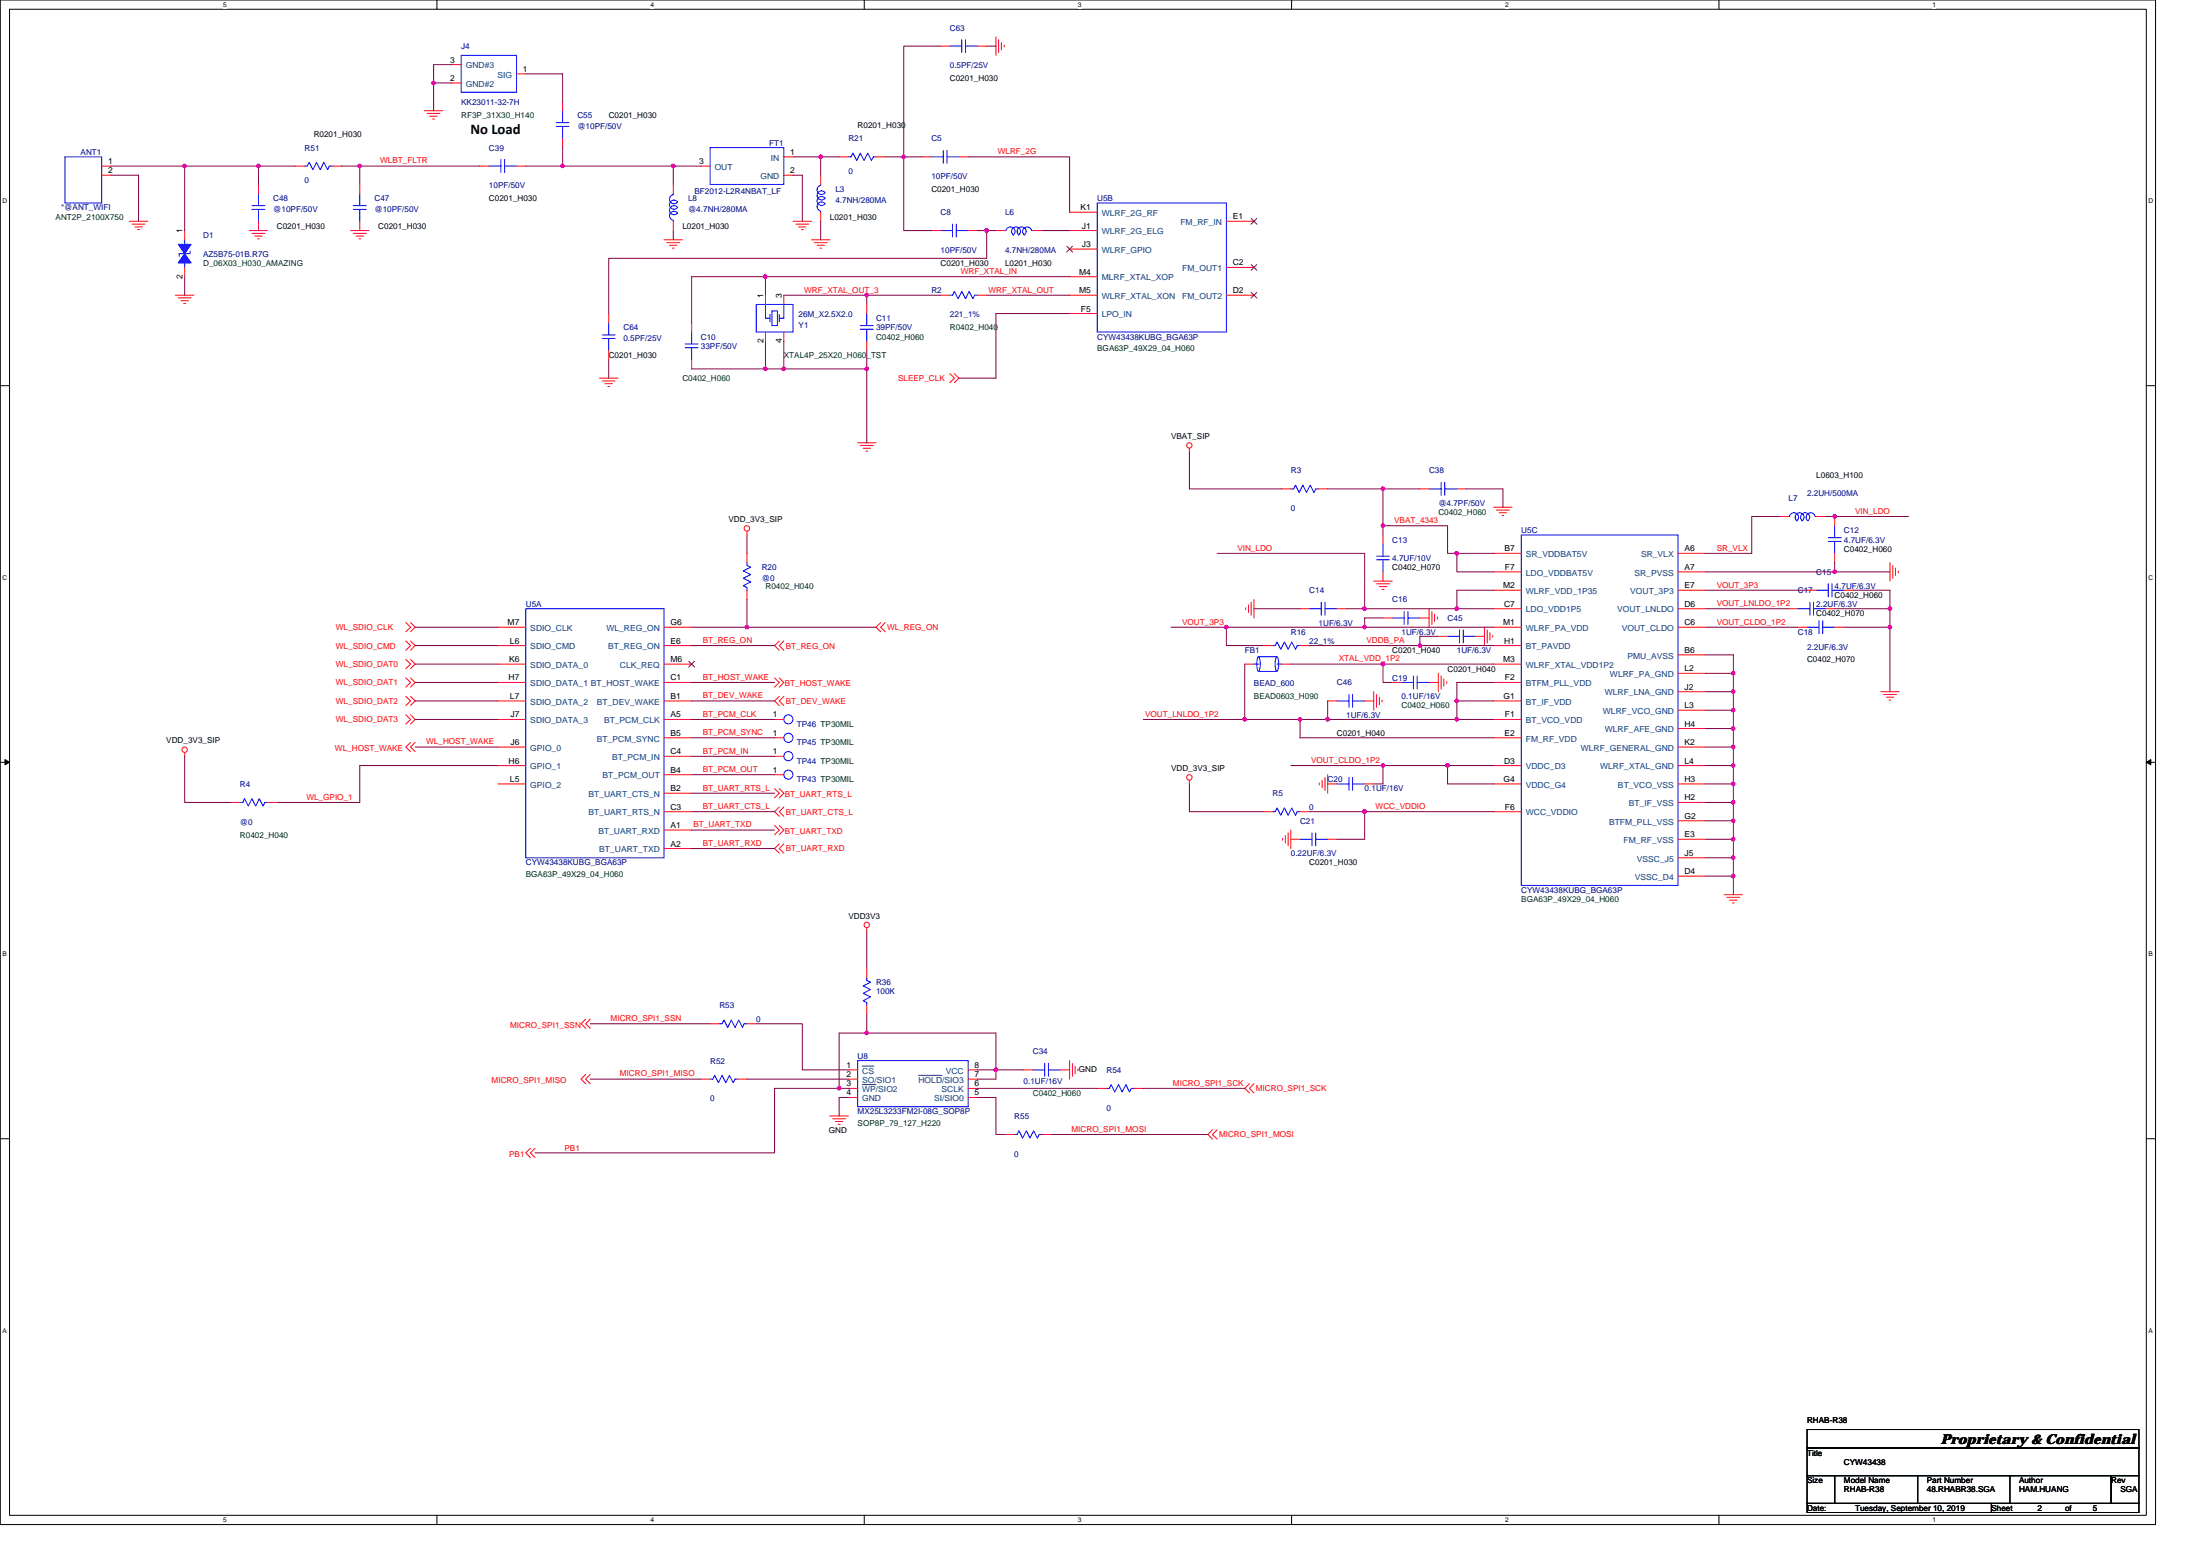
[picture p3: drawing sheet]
<svg xmlns="http://www.w3.org/2000/svg" width="297mm" height="210mm" viewBox="0 0 297 210" stroke-linecap="round" stroke-linejoin="round" font-family="sans-serif">
<path d="M0 0h291v205.7h-291zM1.3 1.2h288.5v203.3h-288.5z" fill="none" stroke="#000" stroke-width=".14"/>
<g fill="#fff">
<path d="M30.1 .1h.5v1h-.5z"/>
<path d="M30.1 204.6h.5v1h-.5z"/>
</g>
<path d="M59 0v1.2M59 204.5v1.2" fill="none" stroke="#000" stroke-width=".14"/>
<g fill="#fff">
<path d="M87.8 .1h.5v1h-.5z"/>
<path d="M87.8 204.6h.5v1h-.5z"/>
</g>
<path d="M116.7 0v1.2M116.7 204.5v1.2" fill="none" stroke="#000" stroke-width=".14"/>
<g fill="#fff">
<path d="M145.5 .1h.5v1h-.5z"/>
<path d="M145.5 204.6h.5v1h-.5z"/>
</g>
<path d="M174.4 0v1.2M174.4 204.5v1.2" fill="none" stroke="#000" stroke-width=".14"/>
<g fill="#fff">
<path d="M203.2 .1h.5v1h-.5z"/>
<path d="M203.2 204.6h.5v1h-.5z"/>
</g>
<path d="M232.1 0v1.2M232.1 204.5v1.2" fill="none" stroke="#000" stroke-width=".14"/>
<g fill="#fff">
<path d="M260.9 .1h.5v1h-.5z"/>
<path d="M260.9 204.6h.5v1h-.5z"/>
<path d="M.4 26.6h.6v1h-.6z"/>
<path d="M290.1 26.6h.6v1h-.6z"/>
<path d="M.4 77.4h.6v1h-.6z"/>
<path d="M290.1 77.4h.6v1h-.6z"/>
</g>
<path d="M0 52h1.3M289.8 52h1.2" fill="none" stroke="#000" stroke-width=".14"/>
<g fill="#fff">
<path d="M.4 128.3h.5v1h-.5z"/>
<path d="M290.1 128.3h.6v1h-.6z"/>
</g>
<path d="M0 102.9h1.3M289.8 102.9h1.2" fill="none" stroke="#000" stroke-width=".14"/>
<path d="M.7 102.5l.6 .4-.6 .3zM289.8 102.9l.6-.4v.7z" fill="#000" stroke="#000" stroke-width=".14"/>
<g fill="#fff">
<path d="M.4 179.1h.5v1h-.5z"/>
<path d="M290.1 179.1h.6v1h-.6z"/>
</g>
<path d="M0 153.7h1.3M289.8 153.7h1.2M244 192.9h44.8v2.5h-44.8zM244 195.4h44.8v3.7h-44.8zM244 199.1h3.7v3.8h-3.7zM247.7 199.1h37.3v3.8h-37.3zM258.9 199.1v3.8M271.4 199.1v3.8M285 199.1h3.8v3.8h-3.8zM244 202.9h24.9v1.2h-24.9zM268.9 202.9h19.9v1.2h-19.9z" fill="none" stroke="#000" stroke-width=".14"/>
<g fill="none" stroke="#f00" stroke-width=".14">
<path d="M57.3 14.9h2.5M57.7 15.3h1.7M58 15.7h1M58.4 16.1h.3M61 11.2h1.3M61 8.7h1.3M69.7 10h1.3M76 18.7v1.2M76 13.7v1.2M127 6.2h1.2M132 6.2h1.2M134.5 5v2.5"/>
<path d="M134.8 5.4v1.7M135.2 5.7v1M135.6 6.1v.2M13.7 22.4h1.3M13.7 23.6h1.3M17.5 29.9h2.5M17.8 30.2h1.8M18.2 30.6h1M18.6 31h.2M23.7 39.8h2.5M24.9 31.1v1.3M24.9 36.1v1.2"/>
<path d="M33.7 31.1h2.4M34 31.5h1.8M34.4 31.9h1M34.8 32.2h.2M34.9 29.9v1.2M34.9 24.9v1.2M39.9 22.4h1.2M44.8 22.4h1.3M47.3 31.1h2.5M47.7 31.5h1.8M48.1 31.9h1M48.5 32.2h.2"/>
<path d="M48.6 29.9v1.2M48.6 24.9v1.2M64.8 22.4h1.2M69.7 22.4h1.3M89.7 32.4h2.4M90 32.7h1.8M90.4 33.1h1M90.8 33.5h.2M90.9 29.9v1.2M90.9 24.9v1.2M94.6 22.4h1.3M103.4 39.8v1.3"/>
<path d="M105.8 21.2h1.3M105.8 23.6h1.3M105.8 39.8v1.3M107.1 29.9h2.5M107.5 30.2h1.7M107.8 30.6h1M108.2 31h.3M109.6 32.4h2.5M109.9 32.7h1.8M110.3 33.1h1M110.7 33.5h.2M110.8 28.6v1.3"/>
<path d="M110.8 23.6v1.3M113.3 21.2h1.3M118.3 21.2h1.2M124.5 21.2h1.2M125.7 31.1h1.3M127 39.8h1.2M129.5 21.2h1.2M130.7 31.1h1.3M132 39.8h1.2M134.5 31.1h1.2M139.4 31.1h1.3M144.4 28.6h3.7"/>
<path d="M144.4 31.1h3.7M144.4 33.6h3.7M144.4 37.3h3.7M144.4 39.8h3.7M165.6 29.9h3.7M165.6 36.1h3.7M165.6 39.8h3.7M24.1 40.2h1.7M24.4 40.6h1M24.8 41h.3M80.9 51h2.5M81.3 51.4h1.8"/>
<path d="M81.7 51.8h1M82.1 52.2h.2M82.2 47.3v1.2M82.2 42.3v1.3M93.4 43.6v1.2M93.4 48.5v1.3M103.4 44.8v1.3M105.8 44.8v1.3M115.8 59.8h2.5M117 41.1v1.2M117 46.1v1.2M128.2 50.4l.7 .6-.7 .6"/>
<path d="M128.9 50.4l.6 .6-.6 .6M144.4 42.3h3.7M100.9 71.7v.5M100.9 79.7v1.2M100.9 74.7v1.2M116.2 60.1h1.7M116.5 60.5h1M116.9 60.9h.3M160.6 60.5v.5M173 66h1.3M178 66h1.3M185.5 78.4h2.5"/>
<path d="M185.9 78.8h1.7M186.2 79.2h1M186.6 79.5h.3M186.7 72.2v1.2M186.7 77.2v1.2M191.7 66h1.3M196.7 66h1.2M201.7 74.7h3.7M201.7 77.2h3.7M201.7 79.7h3.7M201.7 68.5h2.4M202 68.8h1.8"/>
<path d="M202.4 69.2h1M202.8 69.6h.2M226.6 74.7h3.7M226.6 77.2h3.7M226.6 79.7h3.7M240.3 69.7h1.2M244 79.7h1.2M245.2 69.7h1.3M247.7 69.7v1.3M247.7 74.7v1.2M249 79.7h1.2M255.2 75.9v2.5"/>
<path d="M255.6 76.3v1.7M255.9 76.7v1M256.3 77v.3M54.8 84l.6 .6-.6 .7M54.8 86.5l.6 .6-.6 .7M54.8 89l.6 .6-.6 .6M54.8 91.5l.6 .6-.6 .6M54.8 94l.6 .6-.6 .6M54.8 96.5l.6 .6-.6 .6M55.4 84l.6 .6-.6 .7M55.4 86.5l.6 .6-.6 .7M55.4 89l.6 .6-.6 .6"/>
<path d="M55.4 91.5l.6 .6-.6 .6M55.4 94l.6 .6-.6 .6M55.4 96.5l.6 .6-.6 .6M67.2 84.6h3.8M67.2 87.1h3.8M67.2 89.6h3.8M67.2 92.1h3.8M67.2 94.6h3.8M67.2 97.1h3.8M89.7 84.6h3.7M89.7 87.1h3.7M89.7 89.6h3.7"/>
<path d="M89.7 92.1h3.7M89.7 94.6h3.7M89.7 97.1h3.7M89.7 99.6h3.7M104.6 97.1h1.2M104.6 99.6h1.2M104.6 91.5l.6 .6-.6 .6M105.2 86.5l-.6 .6 .6 .7M105.2 94l-.6 .6 .6 .6M105.2 91.5l.6 .6-.6 .6M105.8 86.5l-.6 .6 .6 .7M105.8 94l-.6 .6 .6 .6"/>
<path d="M118.9 84l-.6 .6 .6 .7M119.5 84l-.6 .6 .6 .7M168.1 89.6h1.2M168.2 82v.3M168.6 81.6v1.1M168.9 81.3v1.7M169.3 80.9v2.5M170.6 87.1h1.2M173 89.6h1.3M175.5 87.1h1.3M175.5 82.1h1.3M179.3 94.6h1.2"/>
<path d="M180.5 82.1h1.3M184.3 94.6h1.2M185.5 93.3v2.5M185.9 93.7v1.8M186.2 94.1v1M186.6 94.5v.2M186.7 83.4h1.3M188 92.1h1.2M191.7 83.4h1.3M193 82.1v2.5M193 92.1h1.2M193.3 82.5v1.8"/>
<path d="M193.7 82.9v1M194.1 83.3v.2M194.2 85.9h1.2M194.2 90.9v2.4M194.6 91.2v1.8M194.9 91.6v1M195.3 92v.2M199.2 85.9h1.2M200.4 84.6v2.5M200.8 85v1.8M201.2 85.4v1M201.5 85.8v.2"/>
<path d="M201.7 82.1h3.7M201.7 84.6h3.7M201.7 87.1h3.7M201.7 89.6h3.7M201.7 92.1h3.7M201.7 94.6h3.7M201.7 97.1h3.7M201.7 99.6h3.7M226.6 82.1h3.7M226.6 84.6h3.7M226.6 88.4h3.7M226.6 90.9h3.7"/>
<path d="M226.6 93.3h3.7M226.6 95.8h3.7M226.6 98.3h3.7M241.5 82.1h1.2M242.7 84.6h1.3M246.5 82.1h1.2M247.7 84.6h1.3M253.9 93.3h2.5M254.3 93.7h1.8M254.7 94.1h1M255.1 94.5h.2M24.9 101.6v.5"/>
<path d="M31.2 108.3h1.2M36.1 108.3h1.3M55.4 100.2l-.6 .6 .6 .6M56 100.2l-.6 .6 .6 .6M67.2 100.8h3.8M67.2 103.3h3.8M67.2 105.8h3.8M89.7 102.1h3.7M89.7 104.5h3.7M89.7 107h3.7M89.7 109.5h3.7M89.7 112h3.7"/>
<path d="M89.7 114.5h3.7M104.6 104.5h1.2M104.6 102.1h1.2M104.6 106.4l.6 .6-.6 .7M104.6 111.4l.6 .6-.6 .6M105.2 108.9l-.6 .6 .6 .7M105.2 113.9l-.6 .6 .6 .6M105.2 106.4l.6 .6-.6 .7M105.2 111.4l.6 .6-.6 .6M105.8 108.9l-.6 .6 .6 .7M105.8 113.9l-.6 .6 .6 .6M160.6 105.3v.5"/>
<path d="M170.6 109.5h1.2M173.2 113.1v.3M173.5 112.8v1M173.9 112.4v1.7M174.3 113.3h1.2M174.3 112v2.5M175.5 109.5h1.3M178.1 105.7v.2M178.5 105.3v1M178.9 104.9v1.8M179.3 113.3h1.2M179.3 105.8h1.2"/>
<path d="M179.3 104.5v2.5M184.3 105.8h1.2M201.7 103.3h3.7M201.7 105.8h3.7M201.7 109.5h3.7M226.6 100.8h3.7M226.6 103.3h3.7M226.6 105.8h3.7M226.6 108.3h3.7M226.6 110.8h3.7M226.6 113.3h3.7M226.6 115.8h3.7"/>
<path d="M226.6 118.2h3.7M79.1 137.5l-.6 .7 .6 .6M79.7 137.5l-.6 .7 .6 .6M95.9 138.2h1.2M100.9 138.2h1.2M117 130.7v1.2M117 135.7v1.2M117 125.2v.5M232.8 120.7h2.5M233.1 121.1h1.8M233.5 121.5h1M233.9 121.9h.2"/>
<path d="M71.6 155l-.6 .6 .6 .6M72.2 155l-.6 .6 .6 .6M79.1 145l-.6 .6 .6 .6M79.7 145l-.6 .6 .6 .6M94.6 145.6h1.3M99.6 145.6h1.3M112.1 150.6h2.5M112.4 151h1.8M112.8 151.3h1M113.2 151.7h.2M114.6 144.4h1.2M114.6 145.6h1.2"/>
<path d="M114.6 146.9h1.2M114.6 148.1h1.2M130.7 148.1h1.3M130.7 146.9h1.3M130.7 145.6h1.3M130.7 144.4h1.3M135.7 153.1h1.2M138.2 144.4h1.2M140.7 153.1h1.2M143.2 144.4h1.2M144.4 143.1v2.5M144.8 143.5v1.7"/>
<path d="M145.2 143.9v1M145.5 144.3v.2M148.1 146.9h1.3M153.1 146.9h1.3M163.7 152.5l-.6 .6 .6 .6M164.3 152.5l-.6 .6 .6 .6M168.7 146.2l-.6 .7 .6 .6M169.3 146.2l-.6 .7 .6 .6"/>
<circle cx="100.8" cy="71.3" r=".37"/>
<circle cx="160.6" cy="60.1" r=".36"/>
<circle cx="24.9" cy="101.2" r=".36"/>
<circle cx="160.6" cy="104.9" r=".37"/>
<circle cx="117" cy="124.8" r=".36"/>
</g>
<g fill="none" stroke="#00f" stroke-width=".14">
<path d="M62.3 7.5h7.4v4.9h-7.4zM75.1 16.6h1.7M75.1 17.1h1.7M76 17.1v1.6M76 14.9v1.7M95.9 19.9h9.9v5h-9.9zM128.2 6.2h1.7M129.9 5.4v1.7M130.4 6.2h1.6M130.4 5.4v1.7M8.8 21.2h4.9v6.2h-4.9zM24.9 35.5v.6"/>
<path d="M24.9 32.4v.6M25.7 33.9v.3h-1.5v.4M34 27.7h1.8M34 28.3h1.8M34.9 28.3v1.6M34.9 26.1v1.6M41.1 22.4h.4l.2-.5 .5 1 .5-1 .5 1 .5-1 .5 1 .3-.5h.3M47.7 27.7h1.8M47.7 28.3h1.8M48.6 28.3v1.6M48.6 26.1v1.6M66 22.4h1.6"/>
<path d="M67.6 21.5v1.8M68.1 22.4h1.6M68.1 21.5v1.8M90.9 26.1v.2a.61 .61 0 0 0-.4 .9 .61 .61 0 0 0 1 0 .61 .61 0 0 0-.9 0 .61 .61 0 0 0 0 .9 .61 .61 0 0 0 .9-.1 .61 .61 0 0 0-.9-.1 .61 .61 0 0 0 0 .9 .61 .61 0 0 0 .9-.1M90.9 29.8v.1M91.5 28.7a.61 .61 0 0 0-1 .1 .61 .61 0 0 0 .4 .9M110.8 25a.62 .62 0 0 0-.4 1 .62 .62 0 0 0 1 0 .61 .61 0 0 0-.9-.1 .61 .61 0 0 0 0 .9 .61 .61 0 0 0 .9-.1M110.8 24.9v.1M110.8 28.5v.1M111.4 26.8a.6 .6 0 0 0-.9-.1 .6 .6 0 0 0 0 .9 .6 .6 0 0 0 .9-.1M111.4 27.5a.62 .62 0 0 0-1 0 .62 .62 0 0 0 .4 1M114.6 21.2h.3l.3-.5 .5 1 .5-1 .5 1 .5-1 .5 1 .2-.5h.4"/>
<path d="M125.7 21.2h1.7M127 31.1h1.6M127.4 20.3v1.7M127.9 21.2h1.6M127.9 20.3v1.7M128.2 39.8h.4l.3-.5 .5 1 .5-1 .5 1 .4-1 .6 1 .2-.5h.4M128.6 30.2v1.8M129.1 31.1h1.6M129.1 30.2v1.8M135.7 31.1h.1M135.8 31.1a.61 .61 0 0 1 1-.4 .61 .61 0 0 1 0 1M137.5 31.7a.6 .6 0 0 0 .1-.9 .6 .6 0 0 0-.9 0 .6 .6 0 0 0 .1 .9"/>
<path d="M138.3 31.7a.6 .6 0 0 0 .1-.9 .6 .6 0 0 0-.9 0 .6 .6 0 0 0 .1 .9M139.3 31.1a.61 .61 0 0 0-.9-.4 .61 .61 0 0 0-.1 1M139.3 31.1h.1M148.1 27.4h17.5v17.4h-17.5zM81.3 45.2h1.8M81.3 45.7h1.8M82.2 45.7v1.6M82.2 43.6v1.6M92.5 46.9h1.8M92.5 46.4h1.8M93.4 44.8v1.6M93.4 46.9v1.6"/>
<path d="M102.1 41.1h5v3.7h-5zM103.4 41.1v1.8h.6M104 42.4v1M104.2 42h.8v1.9h-.8zM105.2 42.4v1M105.8 41.1v1.8h-.6M116.2 44.4h1.7M116.2 43.9h1.7M117 42.3v1.6M117 44.4v1.7M100.9 75.9v.4l.5 .2-1.1 .5 1.1 .5-1.1 .5 1.1 .5-1.1 .5 .6 .3v.4M174.3 66h.4l.2-.5 .5 1 .5-1 .5 1 .5-1 .5 1 .2-.5h.4"/>
<path d="M185.9 75.5h1.7M185.9 75.1h1.7M186.7 73.4v1.7M186.7 75.5v1.7M193 66h1.6M194.6 65.1v1.7M195.1 66h1.6M195.1 65.1v1.7M205.4 72.2h21.2v47.3h-21.2zM241.5 69.7h.1M241.6 69.7a.62 .62 0 0 1 .9-.4 .62 .62 0 0 1 .1 1M242.6 70.3a.6 .6 0 0 1-.1-.9 .6 .6 0 0 1 .9 0 .6 .6 0 0 1-.1 .9"/>
<path d="M245.1 69.7a.61 .61 0 0 0-1-.4 .61 .61 0 0 0 0 1 .61 .61 0 0 0 .1-.9 .61 .61 0 0 0-.9 0 .61 .61 0 0 0 0 .9M245.1 69.7h.1M245.2 79.7h1.6M246.8 78.8v1.7M246.8 73.1h1.8M246.8 72.6h1.8M247.4 79.7h1.6M247.4 78.8v1.7M247.7 71v1.6M247.7 73.1v1.6M71 82.1h18.7v33.7h-18.7zM169.3 89.6h.6"/>
<path d="M169.8 88.7l.1-.1a2.2 2.2 0 0 1 0 2 2.25 2.25 0 0 1-.1-1.9zM169.9 90.6h2.5M169.9 88.6h2.5M171.8 87.1h.4l.2-.5 .5 1 .5-1 .5 1 .5-1 .5 1 .3-.5h.3M172.3 88.7l.1-.1a2.03 2.03 0 0 1 0 2 2.25 2.25 0 0 1-.1-1.9zM172.4 89.6h.6M176.8 82.1h1.6M178.4 81.3v1.7M178.9 82.1h1.6M178.9 81.3v1.7M180.5 94.6h1.6M182.1 93.7v1.8"/>
<path d="M182.6 94.6h1.7M182.6 93.7v1.8M188 83.4h1.6M189.2 92.1h1.6M189.6 82.5v1.8M190.1 83.4h1.6M190.1 82.5v1.8M190.8 91.2v1.8M191.3 92.1h1.7M191.3 91.2v1.8M195.4 85.9h1.7M197.1 85v1.8"/>
<path d="M197.6 85.9h1.6M197.6 85v1.8M242.7 82.1h1.7M244 84.6h1.6M244.4 81.3v1.7M244.9 82.1h1.6M244.9 81.3v1.7M245.6 83.8v1.7M246.1 84.6h1.6M246.1 83.8v1.7M32.4 108.3h.4l.2-.5 .5 1 .5-1 .5 1 .5-1 .5 1 .3-.5h.3M171.8 109.5h.4l.2-.5 .5 1 .5-1 .5 1 .5-1 .5 1 .3-.5h.3"/>
<path d="M175.5 113.3h1.6M177.1 112.4v1.7M177.6 113.3h1.7M177.6 112.4v1.7M180.5 105.8h1.6M182.1 104.9v1.8M182.6 105.8h1.7M182.6 104.9v1.8M97.1 138.2h.4l.2-.6 .6 1.1 .4-1.1 .5 1.1 .5-1.1 .5 1.1 .3-.5h.4M117 131.9v.4l.5 .2-1 .6 1 .4-1 .5 1 .5-1 .5 .5 .3v.4M95.9 145.6h.3l.3-.5 .5 1 .5-1 .5 1 .5-1 .5 1 .2-.5h.4M115.8 143.1h14.9v6.3h-14.9z"/>
<path d="M136.9 153.1h.4l.3-.5 .5 1 .5-1 .5 1 .5-1 .5 1 .2-.5h.4M139.4 144.4h1.7M141.1 143.5v1.7M141.6 144.4h1.6M141.6 143.5v1.7M149.4 146.9h.4l.2-.5 .5 1 .5-1 .5 1 .5-1 .5 1 .3-.5h.3"/>
<circle cx="106.4" cy="99.6" r=".62"/>
<circle cx="106.4" cy="97.1" r=".62"/>
<circle cx="106.4" cy="104.5" r=".62"/>
<circle cx="106.4" cy="102" r=".62"/>
</g>
<g fill="#00f" stroke="#00f" stroke-width=".14">
<path d="M24.1 33h1.7l-.9 1.2z" fill-rule="evenodd"/>
<path d="M24.9 34.2l.9 1.3h-1.7z" fill-rule="evenodd"/>
</g>
<path d="M144 33.2l.8 .8M144.8 33.2l-.8 .8M168.9 29.5l.8 .8M168.9 35.7l.8 .8M168.9 39.5l.8 .7M169.7 29.5l-.8 .8M169.7 35.7l-.8 .8M169.7 39.5l-.8 .7M93 89.2l.8 .8M93.8 89.2l-.8 .8" fill="none" stroke="#804000" stroke-width=".14"/>
<path d="M116.4 143.9h1.6M116.4 146.4h1.9M124 145.1h3.2" fill="none" stroke="#004080" stroke-width=".14"/>
<g fill="none" stroke="#800040" stroke-width=".14">
<path d="M58.5 11.2v3.7M58.5 11.2h2.5M61 8.7h-2.5v2.5M71 10h5v3.7M76 19.9v2.5M127 6.2h-5v24.9h3.7M133.2 6.2h1.3M15 22.4h9.9M15 23.6h3.7v6.3M24.9 22.4v8.7M24.9 22.4h10M24.9 37.3v2.5"/>
<path d="M34.9 22.4h5M34.9 22.4v2.5M46.1 22.4h2.5M64.8 22.4h-16.2v2.5M71 22.4h5M76 22.4h14.9M90.9 31.1v1.3M94.6 22.4h-3.7v2.5M103.4 37.3h41M103.4 37.3h-10v6.3M103.4 37.3v2.5M105.8 39.8h11.2"/>
<path d="M107.1 21.2h3.7M107.1 23.6h1.2v6.3M110.8 21.2h2.5M110.8 29.9v2.5M110.8 21.2v2.4M117 39.8v1.3M117 39.8h10M119.5 21.2h5M130.7 21.2h13.7v7.4M132 31.1h1.2M133.2 31.1v3.8h-51v7.4M133.2 39.8h11.2"/>
<path d="M133.2 31.1h1.3M140.7 31.1h3.7M82.2 48.5v2.5M93.4 49.8h12.4M103.4 46.1v3.7M105.8 49.8h11.2M105.8 46.1v3.7M117 47.3v2.5M117 49.8v10M144.4 42.3h-9.9v8.7h-5M100.9 72.2v2.5M160.6 61v5h12.4"/>
<path d="M164.3 74.7h20v7.4h12.4M179.3 66h7.4M186.7 66h5M186.7 66v6.2M186.7 71h8.7v3.7h1.3M196.7 74.7v2.5h5M196.7 74.7h5M197.9 66h5v2.5M201.7 79.7h-5v2.4M230.3 77.2h17.4M230.3 79.7h13.7M240.3 69.7h-3.8v5h-6.2"/>
<path d="M246.5 69.7h11.2M247.7 75.9v1.3h7.5M250.2 79.7h5v2.4M56 84.6h11.2M56 87.1h11.2M56 89.6h11.2M56 92.1h11.2M56 94.6h11.2M56 97.1h11.2M93.4 87.1h11.2M93.4 92.1h11.2M93.4 94.6h11.2"/>
<path d="M93.4 97.1h11.2M93.4 99.6h11.2M93.4 84.6h7.5M100.9 80.9v3.7M100.9 84.6h17.4M154.4 97.1h13.7M158.1 84.6h7.5M165.6 84.6h18.7M165.6 84.6v2.5h5M168.1 97.1h7.4M168.1 89.6v7.5M169.3 82.1h6.2"/>
<path d="M174.3 89.6h12.4M175.5 97.1v2.5h26.2M175.5 97.1h3.8M176.8 87.1h14.9M179.3 97.1h17.4M179.3 94.6v2.5M181.8 82.1h2.5M184.3 84.6h17.4M186.7 83.4h-2.4v1.2M186.7 89.6v2.5h1.3M186.7 89.6h15M191.7 87.1h10"/>
<path d="M194.2 85.9h-2.5v1.2M196.7 97.1h5M196.7 94.6v2.5M196.7 82.1h5M196.7 94.6h5M201.7 92.1h-5v2.5M230.3 84.6h12.4M230.3 82.1h11.2M230.3 88.4h3.7v2.5M230.3 90.9h3.7M230.3 93.3h3.7M230.3 95.8h3.7"/>
<path d="M230.3 98.3h3.7M234 90.9v2.4M234 93.3v2.5M234 95.8v2.5M234 98.3v2.5M247.7 82.1h7.5M249 84.6h6.2M255.2 82.1v2.5M255.2 84.6v8.7M24.9 102.1v6.2h6.3M56 100.8h11.2M67.2 103.3h-18.6v5h-11.2"/>
<path d="M93.4 102.1h11.2M93.4 104.5h11.2M93.4 109.5h11.2M93.4 107h11.2M93.4 114.5h11.2M93.4 112h11.2M160.6 105.8v3.7h10M174.3 103.3h12.4M176.8 109.5h7.5M184.3 109.5v3.8h-3.8M184.3 109.5h17.4M186.7 103.3v2.5h-1.2"/>
<path d="M186.7 103.3h8.7M195.4 103.3v2.5h6.3M195.4 103.3h6.3M230.3 100.8h3.7M230.3 103.3h3.7M230.3 105.8h3.7M230.3 108.3h3.7M230.3 110.8h3.7M230.3 113.3h3.7M230.3 115.8h3.7M230.3 118.2h3.7M234 100.8v2.5"/>
<path d="M234 103.3v2.5M234 105.8v2.5M234 108.3v2.5M234 110.8v2.5M234 113.3v2.5M234 115.8v2.4M234 118.2v2.5M79.7 138.2h16.2M102.1 138.2h6.2v6.2h6.3M117 139.4h17.5v5M117 136.9v2.5M117 125.7v5"/>
<path d="M117 139.4h-3.7v7.5M79.7 145.6h14.9M100.9 145.6h13.7M113.3 146.9h-8.7v8.7h-32.4M113.3 146.9h1.3M114.6 148.1h-1.3v2.5M132 148.1h2.5v5h1.2M132 144.4h2.5M132 146.9h16.1M134.5 144.4v1.2h-2.5M134.5 144.4h3.7M141.9 153.1h21.2"/>
<path d="M154.4 146.9h13.7"/>
</g>
<g fill="#f0f" stroke="#f0f" stroke-width=".14">
<circle cx="100.8" cy="84.6" r=".24"/>
<circle cx="117" cy="39.8" r=".24"/>
<circle cx="105.8" cy="49.8" r=".24"/>
<circle cx="117" cy="49.8" r=".24"/>
<circle cx="103.3" cy="49.8" r=".24"/>
<circle cx="103.3" cy="37.3" r=".24"/>
<circle cx="122" cy="21.2" r=".24"/>
<circle cx="110.8" cy="21.2" r=".24"/>
<circle cx="90.9" cy="22.4" r=".23"/>
<circle cx="196.7" cy="74.7" r=".24"/>
<circle cx="186.7" cy="70.9" r=".24"/>
<circle cx="186.7" cy="66" r=".24"/>
<circle cx="196.7" cy="82.1" r=".24"/>
<circle cx="184.2" cy="82.1" r=".24"/>
<circle cx="191.7" cy="87.1" r=".24"/>
<circle cx="184.2" cy="84.6" r=".23"/>
<circle cx="165.6" cy="84.6" r=".23"/>
<circle cx="186.7" cy="89.6" r=".24"/>
<circle cx="196.7" cy="94.6" r=".24"/>
<circle cx="168.1" cy="97.1" r=".24"/>
<circle cx="175.5" cy="97.1" r=".24"/>
<circle cx="196.7" cy="97.1" r=".23"/>
<circle cx="179.3" cy="97.1" r=".23"/>
<circle cx="195.4" cy="103.3" r=".24"/>
<circle cx="186.7" cy="103.3" r=".24"/>
<circle cx="184.2" cy="109.5" r=".23"/>
<circle cx="234" cy="93.3" r=".24"/>
<circle cx="234" cy="90.8" r=".23"/>
<circle cx="234" cy="95.8" r=".24"/>
<circle cx="234" cy="100.8" r=".24"/>
<circle cx="234" cy="98.3" r=".23"/>
<circle cx="234" cy="105.8" r=".24"/>
<circle cx="234" cy="103.3" r=".23"/>
<circle cx="234" cy="108.3" r=".24"/>
<circle cx="234" cy="110.8" r=".23"/>
<circle cx="234" cy="113.2" r=".24"/>
<circle cx="234" cy="118.2" r=".24"/>
<circle cx="234" cy="115.7" r=".23"/>
<circle cx="255.2" cy="82.1" r=".24"/>
<circle cx="255.2" cy="84.6" r=".24"/>
<circle cx="247.7" cy="77.2" r=".24"/>
<circle cx="48.6" cy="22.4" r=".23"/>
<circle cx="34.9" cy="22.4" r=".23"/>
<circle cx="134.4" cy="144.4" r=".24"/>
<circle cx="117" cy="139.4" r=".24"/>
<circle cx="58.5" cy="11.2" r=".24"/>
<circle cx="24.9" cy="22.4" r=".24"/>
<circle cx="113.3" cy="146.9" r=".24"/>
<circle cx="76" cy="22.4" r=".24"/>
<circle cx="133.2" cy="31.1" r=".24"/>
<circle cx="247.7" cy="69.7" r=".24"/>
</g>
<text font-size="2" x="63.5" y="18.1">No Load</text>
<text font-size="1.9" x="262" y="194.9">Proprietary &amp; Confidential</text>
<g font-size="1.1" fill="#000080">
<text x="128.2" y="4.1">C63</text>
<text x="62.3" y="6.6">J4</text>
<text x="128.2" y="9.2">0.5PF/25V</text>
<text x="62.3" y="14.2">KK23011-32-7H</text>
<text x="78" y="16">C55</text>
<text x="78" y="17.4">@10PF/50V</text>
<text x="10.9" y="20.9">ANT1</text>
<text x="41.1" y="20.3">R51</text>
<text x="66" y="20.3">C39</text>
<text x="103.8" y="19.7">FT1</text>
<text x="114.6" y="19.1">R21</text>
<text x="114.6" y="23.4">0</text>
<text x="125.7" y="19.1">C5</text>
<text x="8.3" y="28.4">*@ANT_WIFI</text>
<text x="36.9" y="27.2">C48</text>
<text x="36.9" y="28.7">@10PF/50V</text>
<text x="41.1" y="24.7">0</text>
<text x="50.6" y="27.2">C47</text>
<text x="50.6" y="28.7">@10PF/50V</text>
<text x="66" y="25.4">10PF/50V</text>
<text x="92.9" y="27.2">L8</text>
<text x="92.9" y="28.7">@4.7NH/280MA</text>
<text x="93.8" y="26.2">BF2012-L2R4NBAT_LF</text>
<text x="112.8" y="25.9">L3</text>
<text x="112.8" y="27.4">4.7NH/280MA</text>
<text x="125.7" y="24.2">10PF/50V</text>
<text x="127" y="29">C8</text>
<text x="135.7" y="29">L6</text>
<text x="148.1" y="27.2">U5B</text>
<text x="27.4" y="32.1">D1</text>
<text x="27.4" y="34.6">AZ5B75-01B.R7G</text>
<text x="127" y="34.1">10PF/50V</text>
<text x="135.7" y="34.1">4.7NH/280MA</text>
<text x="125.7" y="39.6">R2</text>
<text x="84.2" y="44.6">C64</text>
<text x="84.2" y="46.1">0.5PF/25V</text>
<text x="94.6" y="45.8">C10</text>
<text x="94.6" y="47.1">33PF/50V</text>
<text x="107.8" y="44.3">Y1</text>
<text x="107.8" y="42.8">26M_X2.5X2.0</text>
<text x="118.3" y="43.3">C11</text>
<text x="118.3" y="44.6">39PF/50V</text>
<text x="128.2" y="42.8">221_1%</text>
<text x="148.1" y="45.8">CYW43438KUBG_BGA63P</text>
<text x="174.3" y="63.9">R3</text>
<text x="193" y="63.9">C38</text>
<text x="174.3" y="69">0</text>
<text x="194.2" y="68.2">@4.7PF/50V</text>
<text x="205.4" y="72">U5C</text>
<text x="241.5" y="67.6">L7</text>
<text x="244" y="67">2.2UH/500MA</text>
<text x="249" y="72">C12</text>
<text x="102.8" y="76.9">R20</text>
<text x="188" y="73.2">C13</text>
<text x="188" y="75.7">4.7UF/10V</text>
<text x="245.2" y="77.6">C15</text>
<text x="249" y="73.2">4.7UF/6.3V</text>
<text x="71" y="81.9">U5A</text>
<text x="102.8" y="78.4">@0</text>
<text x="176.8" y="80.1">C14</text>
<text x="188" y="81.3">C16</text>
<text x="195.4" y="83.8">C45</text>
<text x="242.7" y="80.1">C17</text>
<text x="245.2" y="81.9">2.2UF/6.3V</text>
<text x="247.7" y="79.4">4.7UF/6.3V</text>
<text x="168.1" y="88.1">FB1</text>
<text x="174.3" y="85.7">R16</text>
<text x="176.8" y="86.9">22_1%</text>
<text x="178" y="84.4">1UF/6.3V</text>
<text x="189.2" y="85.7">1UF/6.3V</text>
<text x="196.7" y="88.1">1UF/6.3V</text>
<text x="242.7" y="85.7">C18</text>
<text x="244" y="87.7">2.2UF/6.3V</text>
<text x="169.3" y="92.6">BEAD_600</text>
<text x="180.5" y="92.5">C46</text>
<text x="188" y="91.9">C19</text>
<text x="189.2" y="94.4">0.1UF/16V</text>
<text x="107.6" y="98.1">TP46 TP30MIL</text>
<text x="107.6" y="100.6">TP45 TP30MIL</text>
<text x="181.8" y="96.9">1UF/6.3V</text>
<text x="32.4" y="106.2">R4</text>
<text x="107.6" y="105.6">TP43 TP30MIL</text>
<text x="107.6" y="103.1">TP44 TP30MIL</text>
<text x="171.8" y="107.4">R5</text>
<text x="179.3" y="105.6">C20</text>
<text x="184.3" y="106.8">0.1UF/16V</text>
<text x="32.4" y="111.3">@0</text>
<text x="175.5" y="111.2">C21</text>
<text x="176.8" y="109.3">0</text>
<text x="71" y="116.8">CYW43438KUBG_BGA63P</text>
<text x="174.3" y="115.5">0.22UF/6.3V</text>
<text x="205.4" y="120.5">CYW43438KUBG_BGA63P</text>
<text x="97.1" y="136.1">R53</text>
<text x="102.1" y="137.9">0</text>
<text x="118.3" y="132.9">R36</text>
<text x="118.3" y="134.2">100K</text>
<text x="95.9" y="143.5">R52</text>
<text x="115.8" y="142.9">U8</text>
<text x="139.4" y="142.3">C34</text>
<text x="95.9" y="148.6">0</text>
<text x="138.2" y="146.3">0.1UF/16V</text>
<text x="149.4" y="144.8">R54</text>
<text x="149.4" y="149.9">0</text>
<text x="115.8" y="150.4">MX25L3233FM2I-08G_SOP8P</text>
<text x="136.9" y="151">R55</text>
<text x="136.9" y="156.1">0</text>
</g>
<g font-size="1.1">
<text x="60.8" y="10.9">2</text>
<text x="60.8" y="8.4">3</text>
<text x="70.6" y="9.7">1</text>
<text x="128.2" y="11">C0201_H030</text>
<text x="82.2" y="16">C0201_H030</text>
<text x="115.8" y="17.2">R0201_H030</text>
<text x="14.6" y="22.1">1</text>
<text x="14.6" y="23.4">2</text>
<text x="42.4" y="18.4">R0201_H030</text>
<text x="94.4" y="22.1">3</text>
<text x="106.7" y="20.9">1</text>
<text x="106.7" y="23.4">2</text>
<text x="66" y="27.2">C0201_H030</text>
<text x="112.1" y="29.7">L0201_H030</text>
<text x="125.7" y="25.9">C0201_H030</text>
<text x="145.9" y="28.4">K1</text>
<text x="166.5" y="29.6">E1</text>
<text x="24.7" y="31.5" transform="rotate(-90 24.7 31.5)">1</text>
<text x="37.4" y="30.9">C0201_H030</text>
<text x="51.1" y="30.9">C0201_H030</text>
<text x="92.1" y="30.9">L0201_H030</text>
<text x="127" y="35.9">C0201_H030</text>
<text x="135.7" y="35.9">L0201_H030</text>
<text x="146.1" y="30.8">J1</text>
<text x="146.1" y="33.3">J3</text>
<text x="166.5" y="35.8">C2</text>
<text x="24.7" y="37.6" transform="rotate(-90 24.7 37.6)">2</text>
<text x="103.1" y="40.2" transform="rotate(-90 103.1 40.2)">1</text>
<text x="105.6" y="40.2" transform="rotate(-90 105.6 40.2)">3</text>
<text x="145.7" y="37.1">M4</text>
<text x="145.7" y="39.6">M5</text>
<text x="166.5" y="39.6">D2</text>
<text x="103.1" y="46.3" transform="rotate(-90 103.1 46.3)">2</text>
<text x="105.6" y="46.3" transform="rotate(-90 105.6 46.3)">4</text>
<text x="145.9" y="42">F5</text>
<text x="82.2" y="48.3">C0201_H030</text>
<text x="158.1" y="59.3">VBAT_SIP</text>
<text x="245.2" y="64.5">L0603_H100</text>
<text x="98.4" y="70.5">VDD_3V3_SIP</text>
<text x="188" y="76.9">C0402_H070</text>
<text x="203.1" y="74.4">B7</text>
<text x="203.2" y="76.9">F7</text>
<text x="227.4" y="74.4">A6</text>
<text x="227.4" y="76.9">A7</text>
<text x="249" y="74.4">C0402_H060</text>
<text x="202.9" y="79.4">M2</text>
<text x="203.1" y="81.9">C7</text>
<text x="227.4" y="81.9">D6</text>
<text x="227.4" y="79.4">E7</text>
<text x="245.2" y="83.2">C0402_H070</text>
<text x="247.7" y="80.7">C0402_H060</text>
<text x="68.5" y="84.4">M7</text>
<text x="68.7" y="89.3">K6</text>
<text x="68.9" y="86.8">L6</text>
<text x="90.5" y="84.4">G6</text>
<text x="90.5" y="89.3">M6</text>
<text x="90.5" y="86.8">E6</text>
<text x="188" y="88.1">C0201_H040</text>
<text x="202.9" y="84.4">M1</text>
<text x="202.9" y="89.3">M3</text>
<text x="203.1" y="86.8">H1</text>
<text x="227.4" y="88.1">B6</text>
<text x="227.4" y="84.4">C6</text>
<text x="244" y="89.4">C0402_H070</text>
<text x="68.7" y="91.8">H7</text>
<text x="68.9" y="94.3">L7</text>
<text x="90.5" y="94.3">B1</text>
<text x="90.5" y="91.8">C1</text>
<text x="195.4" y="90.6">C0201_H040</text>
<text x="203" y="94.3">G1</text>
<text x="203.2" y="91.8">F2</text>
<text x="227.4" y="95.6">L3</text>
<text x="227.4" y="93.1">J2</text>
<text x="227.4" y="90.6">L2</text>
<text x="22.5" y="100.3">VDD_3V3_SIP</text>
<text x="68.9" y="96.8">J7</text>
<text x="68.9" y="100.5">J6</text>
<text x="90.5" y="99.3">B5</text>
<text x="90.5" y="101.8">C4</text>
<text x="90.5" y="96.8">A5</text>
<text x="104.3" y="96.8">1</text>
<text x="104.3" y="101.8">1</text>
<text x="104.3" y="99.3">1</text>
<text x="180.5" y="99.3">C0201_H040</text>
<text x="203.1" y="99.3">E2</text>
<text x="203.2" y="96.8">F1</text>
<text x="227.4" y="98">H4</text>
<text x="227.4" y="100.5">K2</text>
<text x="68.7" y="103">H6</text>
<text x="68.9" y="105.5">L5</text>
<text x="90.5" y="104.3">B4</text>
<text x="90.5" y="106.8">B2</text>
<text x="104.3" y="104.3">1</text>
<text x="158.1" y="104.1">VDD_3V3_SIP</text>
<text x="203" y="105.5">G4</text>
<text x="203.1" y="103">D3</text>
<text x="227.4" y="105.5">H3</text>
<text x="227.4" y="103">L4</text>
<text x="90.5" y="111.7">A1</text>
<text x="90.5" y="109.3">C3</text>
<text x="203.2" y="109.3">F6</text>
<text x="227.4" y="113">E3</text>
<text x="227.4" y="108">H2</text>
<text x="227.4" y="110.5">G2</text>
<text x="90.5" y="114.2">A2</text>
<text x="176.8" y="116.8">C0201_H030</text>
<text x="227.4" y="115.5">J5</text>
<text x="227.4" y="118">D4</text>
<text x="114.6" y="124">VDD3V3</text>
<text x="114.3" y="145.4">2</text>
<text x="114.3" y="147.8">4</text>
<text x="114.3" y="144.1">1</text>
<text x="114.3" y="146.6">3</text>
<text x="131.6" y="146.6">6</text>
<text x="131.6" y="145.4">7</text>
<text x="131.6" y="147.8">5</text>
<text x="131.6" y="144.1">8</text>
<text x="145.7" y="144.7">GND</text>
<text x="111.9" y="152.9">GND</text>
<text x="244" y="192.1">RHAB-R38</text>
<text x="244" y="196.4">Title</text>
<text x="249" y="197.7">CYW43438</text>
<text x="244" y="200.2">Size</text>
<text x="244" y="203.9">Date:</text>
<text x="249" y="200.2">Model Name</text>
<text x="249" y="201.4">RHAB-R38</text>
<text x="250.5" y="203.9">Tuesday, September 10, 2019</text>
<text x="260.2" y="201.4">48.RHABR38.SGA</text>
<text x="260.2" y="200.2">Part Number</text>
<text x="268.9" y="203.9">Sheet</text>
<text x="272.6" y="201.4">HAM.HUANG</text>
<text x="272.6" y="200.2">Author</text>
<text x="275.1" y="203.9">2</text>
<text x="278.8" y="203.9">of</text>
<text x="282.6" y="203.9">5</text>
<text x="285" y="200.2">Rev</text>
<text x="286.3" y="201.4">SGA</text>
</g>
<g font-size="1.1" fill="#004080">
<text x="62.9" y="11.7">GND#2</text>
<text x="62.9" y="9.2">GND#3</text>
<text x="67.2" y="10.5">SIG</text>
<text x="96.5" y="22.9">OUT</text>
<text x="104.1" y="21.7">IN</text>
<text x="102.7" y="24.2">GND</text>
<text x="148.8" y="29.1">WLRF_2G_RF</text>
<text x="148.8" y="31.6">WLRF_2G_ELG</text>
<text x="148.8" y="34.1">WLRF_GPIO</text>
<text x="159.4" y="30.4">FM_RF_IN</text>
<text x="148.8" y="37.8">MLRF_XTAL_XOP</text>
<text x="148.8" y="40.3">WLRF_XTAL_XON</text>
<text x="159.6" y="36.6">FM_OUT1</text>
<text x="159.6" y="40.3">FM_OUT2</text>
<text x="148.8" y="42.8">LPO_IN</text>
<text x="206" y="75.2">SR_VDDBAT5V</text>
<text x="206" y="77.7">LDO_VDDBAT5V</text>
<text x="220.7" y="77.7">SR_PVSS</text>
<text x="221.6" y="75.2">SR_VLX</text>
<text x="206" y="80.2">WLRF_VDD_1P35</text>
<text x="206" y="82.7">LDO_VDD1P5</text>
<text x="218.3" y="82.7">VOUT_LNLDO</text>
<text x="220.1" y="80.2">VOUT_3P3</text>
<text x="71.6" y="85.2">SDIO_CLK</text>
<text x="71.6" y="87.6">SDIO_CMD</text>
<text x="81.9" y="85.2">WL_REG_ON</text>
<text x="82.1" y="87.6">BT_REG_ON</text>
<text x="206" y="85.2">WLRF_PA_VDD</text>
<text x="206" y="87.6">BT_PAVDD</text>
<text x="219" y="85.2">VOUT_CLDO</text>
<text x="219.7" y="88.9">PMU_AVSS</text>
<text x="71.6" y="90.1">SDIO_DATA_0</text>
<text x="71.6" y="92.6">SDIO_DATA_1 BT_HOST_WAKE</text>
<text x="71.6" y="95.1">SDIO_DATA_2</text>
<text x="80.6" y="95.1">BT_DEV_WAKE</text>
<text x="83.7" y="90.1">CLK_REQ</text>
<text x="206" y="90.1">WLRF_XTAL_VDD1P2</text>
<text x="206" y="92.6">BTFM_PLL_VDD</text>
<text x="206" y="95.1">BT_IF_VDD</text>
<text x="216.7" y="93.9">WLRF_LNA_GND</text>
<text x="217.4" y="91.4">WLRF_PA_GND</text>
<text x="71.6" y="97.6">SDIO_DATA_3</text>
<text x="71.6" y="101.3">GPIO_0</text>
<text x="80.6" y="100.1">BT_PCM_SYNC</text>
<text x="81.6" y="97.6">BT_PCM_CLK</text>
<text x="206" y="97.6">BT_VCO_VDD</text>
<text x="206" y="100.1">FM_RF_VDD</text>
<text x="213.4" y="101.3">WLRF_GENERAL_GND</text>
<text x="216.4" y="96.4">WLRF_VCO_GND</text>
<text x="216.7" y="98.8">WLRF_AFE_GND</text>
<text x="71.6" y="103.8">GPIO_1</text>
<text x="71.6" y="106.3">GPIO_2</text>
<text x="79.5" y="107.5">BT_UART_CTS_N</text>
<text x="81.4" y="105.1">BT_PCM_OUT</text>
<text x="82.6" y="102.6">BT_PCM_IN</text>
<text x="206" y="103.8">VDDC_D3</text>
<text x="206" y="106.3">VDDC_G4</text>
<text x="216" y="103.8">WLRF_XTAL_GND</text>
<text x="218.5" y="106.3">BT_VCO_VSS</text>
<text x="79.5" y="110">BT_UART_RTS_N</text>
<text x="80.8" y="112.5">BT_UART_RXD</text>
<text x="206" y="110">WCC_VDDIO</text>
<text x="217.3" y="111.3">BTFM_PLL_VSS</text>
<text x="219.2" y="113.8">FM_RF_VSS</text>
<text x="219.9" y="108.8">BT_IF_VSS</text>
<text x="80.9" y="115">BT_UART_TXD</text>
<text x="220.7" y="118.7">VSSC_D4</text>
<text x="221" y="116.3">VSSC_J5</text>
<text x="116.4" y="144.9">CS</text>
<text x="116.4" y="146.1">SO/SIO1</text>
<text x="116.4" y="147.4">WP/SIO2</text>
<text x="116.4" y="148.6">GND</text>
<text x="124" y="146.1">HOLD/SIO3</text>
<text x="126.1" y="148.6">SI/SIO0</text>
<text x="127.1" y="147.4">SCLK</text>
<text x="127.7" y="144.9">VCC</text>
</g>
<g font-size="1.1" fill="#004000">
<text x="62.3" y="16">RF3P_31X30_H140</text>
<text x="7.5" y="29.7">ANT2P_2100X750</text>
<text x="27.4" y="35.9">D_06X03_H030_AMAZING</text>
<text x="118.3" y="45.8">C0402_H060</text>
<text x="128.2" y="44.6">R0402_H040</text>
<text x="148.1" y="47.4">BGA63P_49X29_04_H060</text>
<text x="92.1" y="51.4">C0402_H060</text>
<text x="105.8" y="48.3">XTAL4P_25X20_H060_TST</text>
<text x="194.2" y="69.5">C0402_H060</text>
<text x="103.4" y="79.4">R0402_H040</text>
<text x="169.3" y="94.4">BEAD0603_H090</text>
<text x="189.2" y="95.6">C0402_H060</text>
<text x="32.4" y="113">R0402_H040</text>
<text x="71" y="118.4">BGA63P_49X29_04_H060</text>
<text x="205.4" y="121.8">BGA63P_49X29_04_H060</text>
<text x="139.4" y="147.9">C0402_H060</text>
<text x="115.8" y="152">SOP8P_79_127_H220</text>
</g>
<g font-size="1.1" fill="#f00">
<text x="51.3" y="22.1">WLBT_FLTR</text>
<text x="134.7" y="20.8">WLRF_2G</text>
<text x="108.6" y="39.5">WRF_XTAL_OUT_3</text>
<text x="129.7" y="37">WRF_XTAL_IN</text>
<text x="133.5" y="39.5">WRF_XTAL_OUT</text>
<text x="121.3" y="51.4">SLEEP_CLK</text>
<text x="188.2" y="70.6">VBAT_4343</text>
<text x="250.5" y="69.3">VIN_LDO</text>
<text x="167.1" y="74.3">VIN_LDO</text>
<text x="231.8" y="74.3">SR_VLX</text>
<text x="231.8" y="79.3">VOUT_3P3</text>
<text x="231.8" y="81.8">VOUT_LNLDO_1P2</text>
<text x="45.4" y="85">WL_SDIO_CLK</text>
<text x="45.4" y="87.5">WL_SDIO_CMD</text>
<text x="94.9" y="86.8">BT_REG_ON</text>
<text x="106.1" y="87.5">BT_REG_ON</text>
<text x="119.8" y="85">WL_REG_ON</text>
<text x="159.6" y="84.3">VOUT_3P3</text>
<text x="180.8" y="89.3">XTAL_VDD_1P2</text>
<text x="184.5" y="86.8">VDDB_PA</text>
<text x="231.8" y="84.3">VOUT_CLDO_1P2</text>
<text x="45.4" y="90">WL_SDIO_DAT0</text>
<text x="45.4" y="92.5">WL_SDIO_DAT1</text>
<text x="45.4" y="95">WL_SDIO_DAT2</text>
<text x="94.9" y="91.7">BT_HOST_WAKE</text>
<text x="94.9" y="94.2">BT_DEV_WAKE</text>
<text x="106" y="92.6">BT_HOST_WAKE</text>
<text x="106.1" y="95">BT_DEV_WAKE</text>
<text x="45.2" y="101.3">WL_HOST_WAKE</text>
<text x="45.4" y="97.5">WL_SDIO_DAT3</text>
<text x="57.5" y="100.5">WL_HOST_WAKE</text>
<text x="94.9" y="96.7">BT_PCM_CLK</text>
<text x="94.9" y="99.2">BT_PCM_SYNC</text>
<text x="94.9" y="101.7">BT_PCM_IN</text>
<text x="154.6" y="96.7">VOUT_LNLDO_1P2</text>
<text x="41.4" y="107.9">WL_GPIO_1</text>
<text x="94.9" y="104.2">BT_PCM_OUT</text>
<text x="94.9" y="106.7">BT_UART_RTS_L</text>
<text x="106" y="107.5">BT_UART_RTS_L</text>
<text x="177" y="103">VOUT_CLDO_1P2</text>
<text x="93.6" y="111.7">BT_UART_TXD</text>
<text x="94.9" y="109.2">BT_UART_CTS_L</text>
<text x="106" y="112.5">BT_UART_TXD</text>
<text x="106.1" y="109.9">BT_UART_CTS_L</text>
<text x="185.7" y="109.2">WCC_VDDIO</text>
<text x="94.9" y="114.2">BT_UART_RXD</text>
<text x="106.1" y="114.9">BT_UART_RXD</text>
<text x="82.4" y="137.8">MICRO_SPI1_SSN</text>
<text x="68.9" y="138.7">MICRO_SPI1_SSN</text>
<text x="66.4" y="146.1">MICRO_SPI1_MISO</text>
<text x="83.7" y="145.3">MICRO_SPI1_MISO</text>
<text x="158.4" y="146.5">MICRO_SPI1_SCK</text>
<text x="169.6" y="147.3">MICRO_SPI1_SCK</text>
<text x="76.2" y="155.3">PB1</text>
<text x="144.7" y="152.7">MICRO_SPI1_MOSI</text>
<text x="164.6" y="153.5">MICRO_SPI1_MOSI</text>
<text x="68.7" y="156.1">PB1</text>
</g>
<g font-size=".9">
<text x="30.1" y="1">5</text>
<text x="87.8" y="1">4</text>
<text x="145.5" y="1">3</text>
<text x="203.2" y="1">2</text>
<text x="260.9" y="1">1</text>
<text x=".4" y="27.5">D</text>
<text x="290.1" y="27.5">D</text>
<text x=".4" y="78.3">C</text>
<text x="290.1" y="78.3">C</text>
<text x=".4" y="129.1">B</text>
<text x="290.1" y="129.1">B</text>
<text x=".4" y="179.9">A</text>
<text x="290.1" y="179.9">A</text>
<text x="30.1" y="205.4">5</text>
<text x="87.8" y="205.4">4</text>
<text x="145.5" y="205.4">3</text>
<text x="203.2" y="205.4">2</text>
<text x="260.9" y="205.4">1</text>
</g>
</svg>
